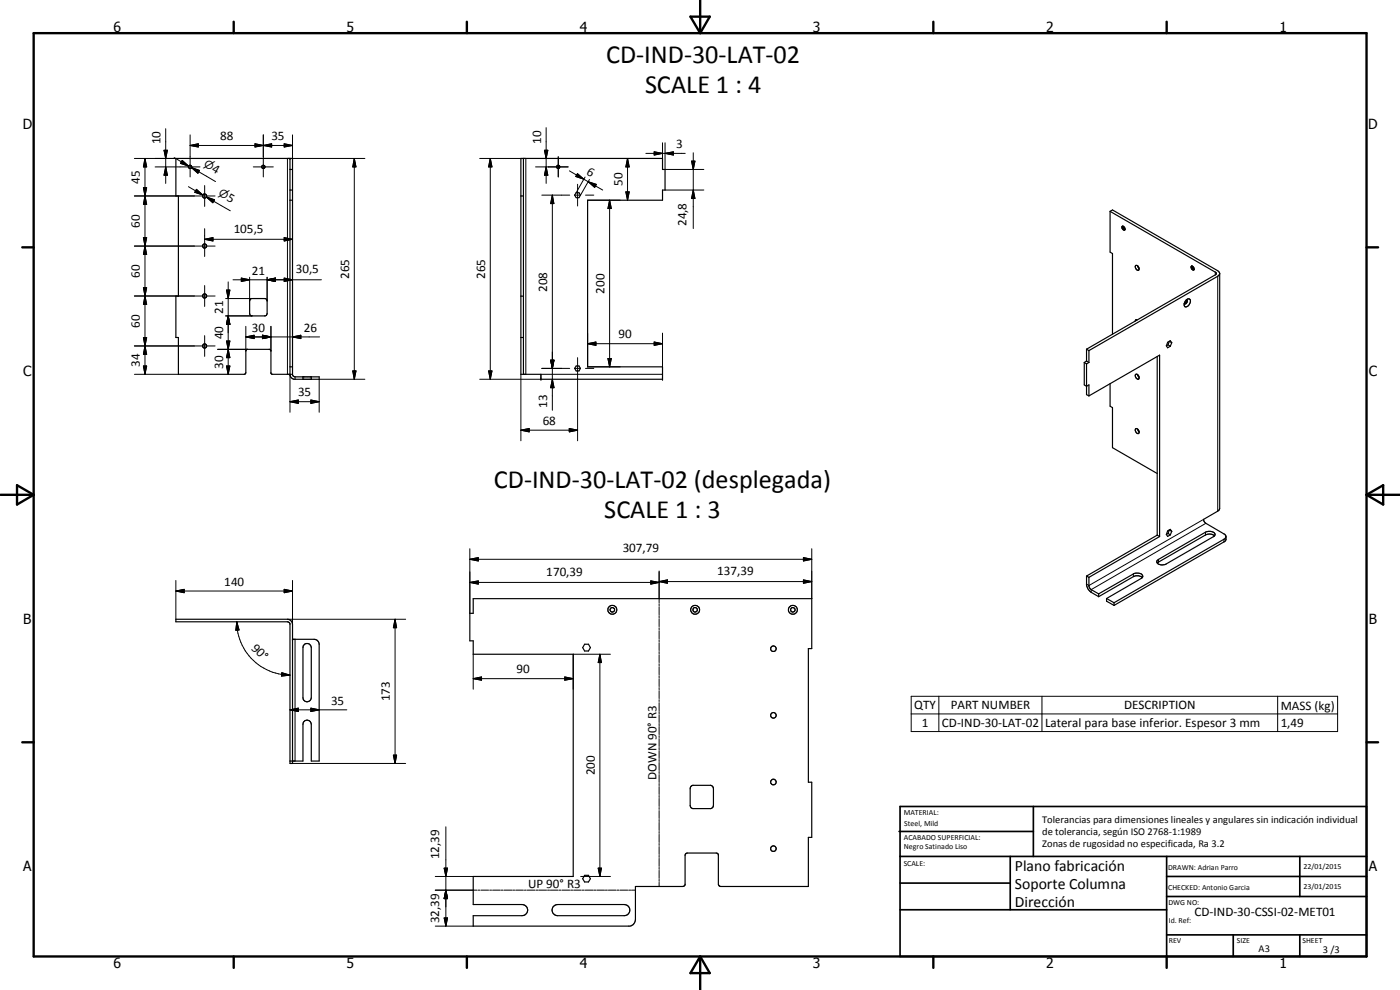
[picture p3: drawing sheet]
<svg xmlns="http://www.w3.org/2000/svg" width="420mm" height="297mm" viewBox="0 0 420 297" stroke-linecap="round" stroke-linejoin="round" font-family="sans-serif">
<g fill="none" stroke="#000" stroke-width=".3">
<path d="M49.7 38.6v16.4M163.9 38.3v16.7M40.3 47.5h12.5M40.3 58.8h24.2M43 56.3h1l-.5 2.5zM43.5 58.8l.5 2.5h-1zM43.5 47.5l.5 2.6h-1zM43.5 47.5v64.8M46.6 50.1h13.4M49.2 45.1h1l-.5 2.4zM49.7 50.1l.5 2.5h-1zM52.3 47.3l4.3 2.5"/>
<path d="M54.7 48.1l1.9 1.7-2.4-.8zM56.5 56l4.4 2.5M57.1 43.6l2.4-.5v1zM57.1 43.6h30.7M57.1 40.5v12.6M57.5 50.3l2.4 .8-.5 .9zM57.5 50.3l2.1 1.3M57.5 50.3l7.2 4.2M59 56.8l1.9 1.7-2.4-.8zM61.4 55.7v6.2M61.9 59.1l2.5 .8-.5 .9zM61.9 59.1l2.2 1.3"/>
<path d="M61.9 59.1l7.2 4.1M76 50.1h6M76.5 43.1l2.5 .5-2.5 .5zM79 43.6l2.5-.5v1zM79 40.5v12.6M85.3 43.1l2.5 .5-2.5 .5zM87.8 40.5v7M106.3 47.5l.5 2.6h-.9zM106.3 47.5v66.3M109.5 47.5h-23.2v64.8M144 47.5h13.8v64.8M147.1 47.5l.5 2.6h-1z"/>
<path d="M147.1 47.5v66.3M160.7 50.1h9.8M162.6 58.5h8.4M163.4 45.1h1l-.5 2.4zM163.9 50.1l.5 2.5h-1zM165.8 58.5l.4 2.6h-.9zM165.8 58.5v64.6M167.5 47v6.1M170.9 51.3l4.3 2.5M172.5 58.5h1.7M173.3 57.2l-.4 .6M173.3 52.1l1.9 1.7-2.4-.8z"/>
<path d="M173.3 55.3v6.5M175.2 53.8l1.3 .7M175.6 53.1l-2.2 3.8M175.7 58.5h2.5M176.5 54.5l2.5 .8-.5 .9zM176.5 54.5l4.4 2.5M176.9 53.8l-2.6 4.7M187.8 57.6h1l-.5 2.5zM188.3 47.5l.5 2.6h-1zM188.3 47.5v12.6M193.8 46h11.8M196.3 45.6l2.5 .4-2.5 .5z"/>
<path d="M198.8 42.8v8M199.6 46l2.5-.4v.9zM199.6 57h11.6M199.6 42.8v8h11.6M207.5 48.3h1.1l-.5 2.5zM208.1 57l.5 2.6h-1.1zM208.1 45.8v22.8M40.3 73.8h24.2M43 71.3h1l-.5 2.5zM43.5 73.8l.5 2.5h-1zM61.4 71.8l2.5-.5v1zM61.4 68.6v8.4"/>
<path d="M61.4 71.8h26.4M85.3 71.3l2.5 .5-2.5 .5zM176.3 60.1h9.8M183 60.1l.5 2.5h-1.1zM183 60.1v50M40.3 88.8h24.2M43 86.3h1l-.5 2.5zM43.5 88.8l.5 2.5h-1zM61.4 85.7v6.2M67.7 89.6h7.9M67.7 94.8h7.9M68 87h1l-.5 2.6z"/>
<path d="M68.5 94.8l.5 2.5h-1zM68.5 84.6v27.7M69.9 83.9h26.6M72.4 83.4l2.5 .5-2.5 .6zM73.8 97.9v7.4M74.9 83.2v7.1M80.2 83.9l2.5-.5v1.1zM80.2 83.2v7.1M81.3 97.9v7.4M85.3 83.4l2.5 .5-2.5 .6zM176.3 99.9v10.2h9.8M198.8 99.9v10.2"/>
<path d="M364.7 81.7v.8M365.5 82.9v70.5M40.3 112.3h13.2M40.3 103.8h24.2M43 109.8h1l-.5 2.5zM43 101.3h1l-.5 2.5zM43.5 103.8l.5 2.5h-1zM61.4 100.7v6.2M65.3 104.8h9M68 109.8h1l-.5 2.5zM68 102.3h1l-.5 2.5zM68 102.3l1 5h-1l1-5z"/>
<path d="M68.5 104.8l.5 2.5h-1zM73.8 101.1l2.5-.5v1zM73.8 101.1h22.1M78.8 100.6l2.5 .5-2.5 .5zM87.8 101.1l2.5-.5v1zM87.8 112.3h-.8v11.4M88.5 113.1v.7M105.9 111.3h.9l-.5 2.5zM109.5 113.8h-13.7v9.9M144 113.8h18.3M146.6 111.3h1l-.5 2.5zM156.3 112.3v19.9"/>
<path d="M162.3 112.3h36.5M162.6 110.5h8.4M165.3 108.1h.9l-.4 2.4zM165.3 108.1h1l-.5 2.4zM165.8 113.8l.5 2.5h-1zM172.5 110.5h1.7M173.3 107.3v24.9M175.7 110.5h2.5M176.3 103.1l2.5-.5v1zM176.3 103.1h22.5M182.4 107.6h1.1l-.5 2.5zM196.3 102.6l2.5 .5-2.5 .5z"/>
<path d="M87 120.5l2.5-.5v1zM87 120.5h8.8M93.3 120l2.5 .5-2.5 .5zM156.3 129.1l2.5-.5v1zM156.3 129.1h17M170.8 128.6l2.5 .5-2.5 .5zM361.2 155.8l-34.4 19.9-.7-.4M361.8 159.7v.8M361.9 157l-34.4 19.9v.8M52.8 177.3l2.5-.5v1zM52.8 177.3h35M52.8 174.2v11.6"/>
<path d="M85.3 176.8l2.5 .5-2.5 .5zM87.8 174.2v13.1M141 174.8l2.5-.5v1zM141 167.8l2.5-.5v1zM141 174.8h56.8M141 164.6v19.4M141 167.8h102.6M195.3 174.3l2.5 .5-2.5 .5zM197.8 174.5l2.5-.5v1zM197.8 171.3v9.5M197.8 174.5h45.8M241.1 174l2.5 .5-2.5 .5z"/>
<path d="M241.1 167.3l2.5 .5-2.5 .5zM243.6 164.6v15M340.1 172.2v.8M347.7 167.9v.8M367.3 161.8v.8M71.1 186.6l.6 2.4-.9 .1zM71.1 186.6a16 16 0 0 0 15.9 16M86.3 185.8h35.4M88.5 191.8v36.5M118.6 185.8l.4 2.5h-.9zM118.6 185.8v43.3M142 196.3v10.5"/>
<path d="M180 196.3l.5 2.5h-1zM180 196.3v66.7M183.2 196.3h-11.2v10.5M197.8 181.1v.6M197.8 182v2.4M197.8 184.7v.6M197.8 185.6v2.4M197.8 188.3v.6M197.8 189.2v2.4M197.8 191.9v.6M197.8 192.8v2.4M197.8 195.5v.6"/>
<path d="M197.8 196.4v2.4M197.8 199.1v.6M84.6 201.8l2.4 .8-2.5 .3zM87 213l2.5-.5v1zM87 213h17.1M93.3 212.5l2.5 .5-2.5 .5zM142 203.6l2.5-.5v1zM142 203.6h30M169.5 203.1l2.5 .5-2.5 .5zM197.8 200v2.4M197.8 202.7v.6M197.8 203.6v2.4"/>
<path d="M197.8 206.3v.6M197.8 207.2v2.4M197.8 209.9v.6M197.8 210.8v2.4M197.8 213.5v.6M197.8 214.4v2.4M197.8 217.1v.6M197.8 218v2.4M273.5 208.9h127.9v10.6h-127.9zM273.5 214.2h127.9M281.8 208.9v10.6M312.7 208.9v10.6"/>
<path d="M383.4 208.9v10.6M87.8 229.1h33.9M118.1 226.6h.9l-.4 2.5zM197.8 220.7v.6M197.8 221.6v2.4M197.8 224.3v.6M197.8 225.2v2.4M197.8 227.9v.6M197.8 228.8v2.4M197.8 231.5v.6M197.8 232.4v2.4M197.8 235.1v.6"/>
<path d="M197.8 236v2.4M197.8 238.7v.6M197.8 239.6v2.4M133.8 248.1v29.8M197.8 242.3v.6M197.8 243.2v2.4M197.8 245.9v.6M197.8 246.8v2.4M197.8 249.5v.6M197.8 250.4v2.4M197.8 253.1v.6M197.8 254v2.4"/>
<path d="M197.8 256.7v.6M197.8 257.6v2.4M130.6 267.1h12.6M130.6 277.9h11.4M130.6 263h11.4M133.3 275.4h1l-.5 2.5zM133.3 260.5h1l-.5 2.5zM133.8 267.1l.5 2.5h-1zM143.5 267.1h.5M144.3 267.1h2.3M147 267.1h.5M147.8 267.1h2.3"/>
<path d="M150.4 267.1h.6M151.3 267.1h2.3M153.9 267.1h.6M154.8 267.1h2.3M157.4 267.1h.5M158.2 267.1h2.4M160.9 267.1h.5M161.7 267.1h2.3M164.3 267.1h.6M165.2 267.1h2.3M167.8 267.1h.6M168.7 267.1h2.3"/>
<path d="M171.3 267.1h.6M172.2 267.1h2.2M174.3 263h8.9M174.7 267.1h.6M175.6 267.1h2.4M178.2 267.1h.6M179.1 267.1h2.3M179.5 260.5h1l-.5 2.5zM181.7 267.1h.6M182.6 267.1h2.3M185.2 267.1h.5M186 267.1h2.4"/>
<path d="M188.7 267.1h.6M189.5 267.1h1.2M197.8 260.3v.6M197.8 261.2v2.4M197.8 263.9v.6M197.8 264.8v1.2"/>
</g>
<g fill="none" stroke="#000" stroke-width=".35">
<path d="M52.8 47.5h35v65l.7 .6h7.3v.7h-7.6l-.8-.4-.4-1.1-5.5-.1-.2-.2v-6.7l-.4-.5-6.9 .1-.2 .4v6.5l-.5 .5h-19.8v-11h-.7v-12.4h.7v-30.1h-.7zM87 47.5v64.8M87 50.8h.8M87 57h.8M156.3 47.5h42.5v3.3h.8v6.2h-.8v3.1h-22.5v50h22.5v3.7h-36.5v-1.5h-6zM156.3 58.8h.8M157.1 47.5v64.8M172.9 57.8h.9l.4 .7-.4 .8h-.9l-.4-.8zM87 60.1h.8M333.2 63.4l.7-.4 31.6 18.2 .5 .8v70.6l-.5 .8-4.3 2.6 .6 .9 5.8 3.4 .3 .4v1.1l-.6 .8-33 19.1M333.2 63.4l31.7 18.3 .1 .4-.1 .3-38.8 22.4M333.2 63.4v12.2l.7 .5v24.2"/>
<path d="M336.8 67.9a.68 .68 0 0 1 .7 .4 .68 .68 0 0 1-.1 .8l-.6-.6zM337 67.9l.6 1-.4-.2zM340.8 79.7a.78 .78 0 0 1 .9 .4 .78 .78 0 0 1-.3 1l-.1-.1a1.13 1.13 0 0 1-.5-1.3zM341.4 79.8l.5 .7M357.7 79.8a.65 .65 0 0 0-.1 .8 .65 .65 0 0 0 .7 .3M357.7 79.8l.5 .3 .1 .8M357.7 79.8l.6 1.1M357.7 79.8a.89 .89 0 0 0 .6 1.1M75 89.9l.5-.3h4.1l.4 .2 .2 .5v3.8l-.2 .5-.4 .2h-4.1l-.4-.2-.2-.5zM156.3 88.9h.8M341.3 96h-.4l-.2 .4M356 90a.72 .72 0 0 1 1-.2 .72 .72 0 0 1 .2 1l-.3 .5a1.05 1.05 0 0 1-1.4 .6l-.1-.7z"/>
<path d="M356.1 90a.63 .63 0 0 1 .1 .8 .63 .63 0 0 1-.8 .3l.5-.4zM366 82.2l-.5 .7-38.7 22.3M87 110.1h.8M90.9 113.1v.7M93.4 113.1v.7M156.3 101.3h.8M172.9 109.8h.9l.4 .7-.4 .8h-.9l-.4-.8zM325.4 108.8v6.7l.7 .4 .7-.4v3.3M325.4 108.8l.7 .4M326.1 104.8l.7 .4M326.1 104.8v3.5M326.1 109.2v9.2l.7 .4"/>
<path d="M326.1 108.3l-.7 .5M326.1 108.3l.7 .5M326.8 105.2v3.6M326.8 108.8l-.7 .4M326.8 118.8l21.2-12.2v54.4M333.2 115.1v6.8l.7 .4v12l13.4 7.8M340.8 112.4l.1-.1a.88 .88 0 0 1 .8 .5 .88 .88 0 0 1-.1 1 1.14 1.14 0 0 1-.8-1.4zM341.4 112.4l.5 .8M347.3 107v53.6M350 103.8l.4 .6 .8-.5M350.6 103.5l.6 .4M350.6 103.5l-.6 .3"/>
<path d="M351.7 102.8l-.5 1.1M351.7 102.8l-.8-.4-.3 1.1M351.7 102.8l-.5-.6-.8 .5-.4 1.1M340.8 128.7a.88 .88 0 0 1 .9 .4 .88 .88 0 0 1 0 1 1.1 1.1 0 0 1-.9-1.4zM341.4 128.8l.5 .7M351.7 159.4l-.5-.6-.8 .5-.4 1.1M351.7 159.4l-.8-.4-.3 1.1M351.7 159.4l-.5 1.1M142 179.6h101.6v15h-1v40.1h1v16.5h-1v14.8l-26.5-.1-.5-.6-.1-9-.5-.4h-8.7l-.4 .1-.3 .6v8.9l-.2 .3-.5 .2h-14.2v9.9l-.3 1-1 .9-47.4 .1v-3.2h14.7a1.67 1.67 0 0 0 1.7-1.6 1.67 1.67 0 0 0-1.7-1.7h-14.7v-8.4h30v-66.7h-30v-4h-1v-8.3h1zM326.1 172.8v2.8l.5 1.2 .9 .9 2.2 1.3M326.1 172.8l.7 .4M326.8 173.2l.1 3.1 .6 .6 2.2 1.3"/>
<path d="M329.7 178.2l10.4-6a1.76 1.76 0 0 1 2.8 .9l-.4 .5-10.4 6M329.7 178.2v.8M332.1 179.6v.8l2.2 1.3M332.1 179.6l2.2 1.2M342.8 173.3l-1.1-.5-1.4 .1-10.6 6.1M347.3 168.1l14.5-8.4a1.98 1.98 0 0 1 2.8 .7l-.2 .5-14.4 8.3a1.94 1.94 0 0 1-2.8-.7zM347.3 160.6l.7 .4M347.3 160.6l-21.2 12.2M348 161l-21.2 12.2M350 160.4l.4 .6 .8-.5M350.6 160.1l.6 .4M350.6 160.1l-.6 .3"/>
<path d="M364.5 160.8a2.41 2.41 0 0 0-2.7-.3l-14.5 8.5M367.9 161.1l-.3 .6-33.3 19.1M52.8 185.8h33.5l.8 .3 .4 .4 .3 .8v41.8h-.8l-.1-42.2-.6-.3h-33.5zM87.8 191.8l6.8 .1 .9 .6 .2 .5 .1 35.3h-2.4v-11a1.25 1.25 0 0 0-1.2-1.2 1.25 1.25 0 0 0-1.3 1.2v11h-3.9M91.1 193.6a1.27 1.27 0 0 1 1.4-.5 1.27 1.27 0 0 1 .9 1.2v15a1.25 1.25 0 0 1-1.2 1.3 1.25 1.25 0 0 1-1.3-1.3v-15zM175.5 193.3h1.1l.6 1-.6 1h-1.1l-.6-1zM334.3 180.8v.9M207.5 235.8l.4-.2h5.4l.6 .4 .2 .6v5l-.4 .8-.4 .2h-5.4l-.4-.2-.4-.8v-5zM166 272l1.3-.6h20.1a1.67 1.67 0 0 1 1.6 1.7 1.67 1.67 0 0 1-1.6 1.6h-20.1a1.69 1.69 0 0 1-1.3-2.7zM175.5 262.6h1.1l.6 1.1-.6 .9h-1.1l-.6-.9z"/>
<circle cx="57.1" cy="50.1" r=".5"/>
<circle cx="61.4" cy="58.8" r=".61"/>
<circle cx="79" cy="50.1" r=".49"/>
<circle cx="167.5" cy="50.1" r=".49"/>
<circle cx="61.4" cy="73.8" r=".63"/>
<circle cx="61.4" cy="88.8" r=".62"/>
<circle cx="61.4" cy="103.8" r=".61"/>
<circle cx="183.8" cy="183" r="1.34"/>
<circle cx="183.8" cy="183" r=".69"/>
<circle cx="208.6" cy="183" r=".68"/>
<circle cx="208.6" cy="183" r="1.33"/>
<circle cx="232.1" cy="194.6" r=".83"/>
<circle cx="237.9" cy="183" r=".68"/>
<circle cx="238" cy="183" r="1.34"/>
<circle cx="232.1" cy="214.6" r=".83"/>
<circle cx="232.1" cy="234.7" r=".83"/>
<circle cx="232.1" cy="254.6" r=".83"/>
</g>
<g fill="#000">
<circle cx="87" cy="47.5" r=".18"/>
<circle cx="87" cy="112.3" r=".18"/>
<circle cx="162.3" cy="113.8" r=".18"/>
<circle cx="198.8" cy="113.8" r=".18"/>
<circle cx="87.8" cy="191.8" r=".18"/>
<circle cx="87.8" cy="228.3" r=".18"/>
</g>
<g fill="none" stroke="#000" stroke-width=".71">
<path d="M10.1 9.9h400v277.1h-400zM70.1 6.5v3.4M140.1 6.5v3.4M207.2 5h5.8l-2.9 4.9zM210.1 0v9.9M280.1 6.5v3.4M350.1 6.5v3.4M6.7 74.2h3.4M410.1 74.2h3.5M.1 148.5h10M5.1 145.6l5 2.9-5 2.9zM410.1 148.5h10"/>
<path d="M410.1 148.5l5-2.9v5.8zM6.7 222.7h3.4M410.1 222.7h3.5M70.1 287v3.4M140.1 287v3.4M210.1 287v10M210.1 287l2.9 5h-5.8zM280.1 287v3.4M350.1 287v3.4"/>
</g>
<g fill="none" stroke="#000" stroke-width=".51">
<path d="M269.8 249.5h40.3M270.1 242h140v45h-140zM270.1 257h140M303.2 257v16M310.1 242v15M350.1 257v30M390.1 257v12M270.1 265h33.1M270.1 273h80M350.1 269h60M350.1 263h60M350.1 280.5h60"/>
<path d="M370.1 280.5v6.5M390.1 280.5v6.5"/>
</g>
<g fill="#000">
<path d="M43 56.3h1l-.5 2.5zM43.5 47.5l.5 2.6h-1zM49.2 45.1h1l-.5 2.4zM49.7 50.1l.5 2.5h-1zM54.7 48.1l1.9 1.7-2.4-.8zM59 56.8l1.9 1.7-2.4-.8zM57.1 43.6l2.4-.5v1zM57.5 50.3l2.4 .8-.5 .9zM61.9 59.1l2.5 .8-.5 .9zM76.5 43.1l2.5 .5-2.5 .5zM79 43.6l2.5-.5v1zM85.3 43.1l2.5 .5-2.5 .5z"/>
<path d="M106.3 47.5l.5 2.6h-.9zM147.1 47.5l.5 2.6h-1zM163.4 45.1h1l-.5 2.4zM163.9 50.1l.5 2.5h-1zM173.3 52.1l1.9 1.7-2.4-.8zM176.5 54.5l2.5 .8-.5 .9zM187.8 57.6h1l-.5 2.5zM188.3 47.5l.5 2.6h-1zM196.3 45.6l2.5 .4-2.5 .5zM199.6 46l2.5-.4v.9zM207.5 48.3h1.1l-.5 2.5zM208.1 57l.5 2.6h-1.1z"/>
<path d="M43 71.3h1l-.5 2.5zM43.5 73.8l.5 2.5h-1zM43.5 58.8l.5 2.5h-1zM61.4 71.8l2.5-.5v1zM85.3 71.3l2.5 .5-2.5 .5zM165.8 58.5l.4 2.6h-.9zM183 60.1l.5 2.5h-1.1zM43 86.3h1l-.5 2.5zM43.5 88.8l.5 2.5h-1zM68 87h1l-.5 2.6zM68.5 94.8l.5 2.5h-1zM72.4 83.4l2.5 .5-2.5 .6z"/>
<path d="M80.2 83.9l2.5-.5v1.1zM85.3 83.4l2.5 .5-2.5 .6zM43 109.8h1l-.5 2.5zM43 101.3h1l-.5 2.5zM43.5 103.8l.5 2.5h-1zM68 109.8h1l-.5 2.5zM68 102.3h1l-.5 2.5zM68.5 104.8l.5 2.5h-1zM73.8 101.1l2.5-.5v1zM78.8 100.6l2.5 .5-2.5 .5zM87.8 101.1l2.5-.5v1zM105.9 111.3h.9l-.5 2.5z"/>
<path d="M146.6 111.3h1l-.5 2.5zM165.3 108.1h.9l-.4 2.4zM165.3 108.1h1l-.5 2.4zM165.8 113.8l.5 2.5h-1zM176.3 103.1l2.5-.5v1zM182.4 107.6h1.1l-.5 2.5zM196.3 102.6l2.5 .5-2.5 .5zM87 120.5l2.5-.5v1zM93.3 120l2.5 .5-2.5 .5zM156.3 129.1l2.5-.5v1zM170.8 128.6l2.5 .5-2.5 .5zM52.8 177.3l2.5-.5v1z"/>
<path d="M85.3 176.8l2.5 .5-2.5 .5zM141 174.8l2.5-.5v1zM141 167.8l2.5-.5v1zM195.3 174.3l2.5 .5-2.5 .5zM197.8 174.5l2.5-.5v1zM241.1 174l2.5 .5-2.5 .5zM241.1 167.3l2.5 .5-2.5 .5zM71.1 186.6l.6 2.4-.9 .1zM118.6 185.8l.4 2.5h-.9zM180 196.3l.5 2.5h-1zM84.6 201.8l2.4 .8-2.5 .3zM87 213l2.5-.5v1z"/>
<path d="M93.3 212.5l2.5 .5-2.5 .5zM142 203.6l2.5-.5v1zM169.5 203.1l2.5 .5-2.5 .5zM118.1 226.6h.9l-.4 2.5zM133.3 275.4h1l-.5 2.5zM133.3 260.5h1l-.5 2.5zM133.8 267.1l.5 2.5h-1zM179.5 260.5h1l-.5 2.5z"/>
</g>
<g font-size="7.9">
<text x="181.9" y="19">CD-IND-30-LAT-02</text>
<text x="193.6" y="28">SCALE 1 : 4</text>
<text x="148.2" y="146.3">CD-IND-30-LAT-02 (desplegada)</text>
<text x="181.3" y="155.3">SCALE 1 : 3</text>
</g>
<g font-size="4.7">
<text x="304.6" y="261.2">Plano fabricación</text>
<text x="304.6" y="266.6">Soporte Columna</text>
<text x="304.6" y="272">Dirección</text>
</g>
<g font-size="4.2">
<text x="34" y="9.6">6</text>
<text x="104" y="9.6">5</text>
<text x="174" y="9.6">4</text>
<text x="244" y="9.6">3</text>
<text x="314" y="9.6">2</text>
<text x="384" y="9.6">1</text>
<text x="6.8" y="38.7">D</text>
<text x="410.6" y="38.7">D</text>
<text x="7" y="112.9">C</text>
<text x="410.8" y="112.9">C</text>
<text x="7" y="187.1">B</text>
<text x="410.8" y="187.1">B</text>
<text x="7" y="261.4">A</text>
<text x="410.8" y="261.4">A</text>
<text x="34" y="290.4">6</text>
<text x="104" y="290.4">5</text>
<text x="174" y="290.4">4</text>
<text x="244" y="290.4">3</text>
<text x="314" y="290.4">2</text>
<text x="384" y="290.4">1</text>
</g>
<g font-size="3.9">
<text x="48.2" y="43.3" transform="rotate(-90 48.2 43.3)">10</text>
<text x="66.1" y="42.1">88</text>
<text x="81.4" y="42.1">35</text>
<text x="162.4" y="43.1" transform="rotate(-90 162.4 43.1)">10</text>
<text x="202.9" y="44.5">3</text>
<text x="63.4" y="51.3" transform="rotate(30 63.4 51.3)">4</text>
<text x="175.8" y="52.3" transform="rotate(30 175.8 52.3)">6</text>
<text x="42" y="55.2" transform="rotate(-90 42 55.2)">45</text>
<text x="186.8" y="55.8" transform="rotate(-90 186.8 55.8)">50</text>
<text x="67.8" y="60" transform="rotate(30 67.8 60)">5</text>
<text x="42" y="68.3" transform="rotate(-90 42 68.3)">60</text>
<text x="70.1" y="69.8">105,5</text>
<text x="206" y="67.9" transform="rotate(-90 206 67.9)">24,8</text>
<text x="42" y="83.4" transform="rotate(-90 42 83.4)">60</text>
<text x="75.6" y="82.5">21</text>
<text x="88.8" y="81.9">30,5</text>
<text x="104.8" y="83.7" transform="rotate(-90 104.8 83.7)">265</text>
<text x="145.6" y="83.7" transform="rotate(-90 145.6 83.7)">265</text>
<text x="164.2" y="87.6" transform="rotate(-90 164.2 87.6)">208</text>
<text x="181.4" y="88.1" transform="rotate(-90 181.4 88.1)">200</text>
<text x="67" y="94.2" transform="rotate(-90 67 94.2)">21</text>
<text x="42" y="98.3" transform="rotate(-90 42 98.3)">60</text>
<text x="67" y="101.8" transform="rotate(-90 67 101.8)">40</text>
<text x="75.6" y="99.6">30</text>
<text x="91.2" y="99.6">26</text>
<text x="185.6" y="101.6">90</text>
<text x="42" y="110.1" transform="rotate(-90 42 110.1)">34</text>
<text x="67" y="110.6" transform="rotate(-90 67 110.6)">30</text>
<text x="89.4" y="119">35</text>
<text x="164.2" y="122.4" transform="rotate(-90 164.2 122.4)">13</text>
<text x="162.9" y="127.6">68</text>
<text x="186.9" y="165.7">307,79</text>
<text x="163.9" y="172.7">170,39</text>
<text x="215.3" y="172.5">137,39</text>
<text x="67.3" y="175.8">140</text>
<text x="75.3" y="194.6" transform="rotate(45 75.3 194.6)">90°</text>
<text x="155.1" y="202.1">90</text>
<text x="99.3" y="211.5">35</text>
<text x="117" y="210.4" transform="rotate(-90 117 210.4)">173</text>
<text x="274.4" y="212.9">QTY</text>
<text x="285.3" y="212.8">PART NUMBER</text>
<text x="337.3" y="212.9">DESCRIPTION</text>
<text x="384.4" y="212.9">MASS (kg)</text>
<text x="276.6" y="218.1">1</text>
<text x="282.7" y="218.1">CD-IND-30-LAT-02</text>
<text x="313.6" y="218.2">Lateral para base inferior. Espesor 3 mm</text>
<text x="384.4" y="218.1">1,49</text>
<text x="178.5" y="232.7" transform="rotate(-90 178.5 232.7)">200</text>
<text x="197.1" y="234" transform="rotate(-90 197.1 234)">DOWN 90° R3</text>
<text x="131.8" y="257.8" transform="rotate(-90 131.8 257.8)">12,39</text>
<text x="158.5" y="266.3">UP 90° R3</text>
<text x="358.5" y="275">CD-IND-30-CSSI-02-MET01</text>
<text x="131.8" y="277" transform="rotate(-90 131.8 277)">32,39</text>
</g>
<g font-size="3.3">
<text x="61" y="49.9" transform="rotate(30 61 49.9)">⌀</text>
<text x="65.4" y="58.6" transform="rotate(30 65.4 58.6)">⌀</text>
</g>
<g font-size="3.1">
<text x="312.7" y="246.8">Tolerancias para dimensiones lineales y angulares sin indicación individual</text>
<text x="312.7" y="250.4">de tolerancia, según ISO 2768-1:1989</text>
<text x="312.7" y="254">Zonas de rugosidad no especificada, Ra 3.2</text>
<text x="377.7" y="285.6">A3</text>
<text x="397" y="285.9">3 /3</text>
</g>
<g font-size="2.4">
<text x="271.2" y="244.4">MATERIAL:</text>
<text x="271.3" y="252">ACABADO SUPERFICIAL:</text>
<text x="271.4" y="247.9">Steel, Mild</text>
<text x="271.3" y="254.6">Negro Satinado Liso</text>
<text x="271.2" y="259.7">SCALE:</text>
<text x="350.6" y="261">DRAWN: Adrian Parro</text>
<text x="391.2" y="260.6">22/01/2015</text>
<text x="350.6" y="267">CHECKED: Antonio Garcia</text>
<text x="391.2" y="266.7">23/01/2015</text>
<text x="350.6" y="271.4">DWG NO:</text>
<text x="350.8" y="276.9">Id. Ref:</text>
<text x="350.8" y="282.8">REV</text>
<text x="371.2" y="282.9">SIZE</text>
<text x="390.9" y="282.9">SHEET</text>
</g>
</svg>
